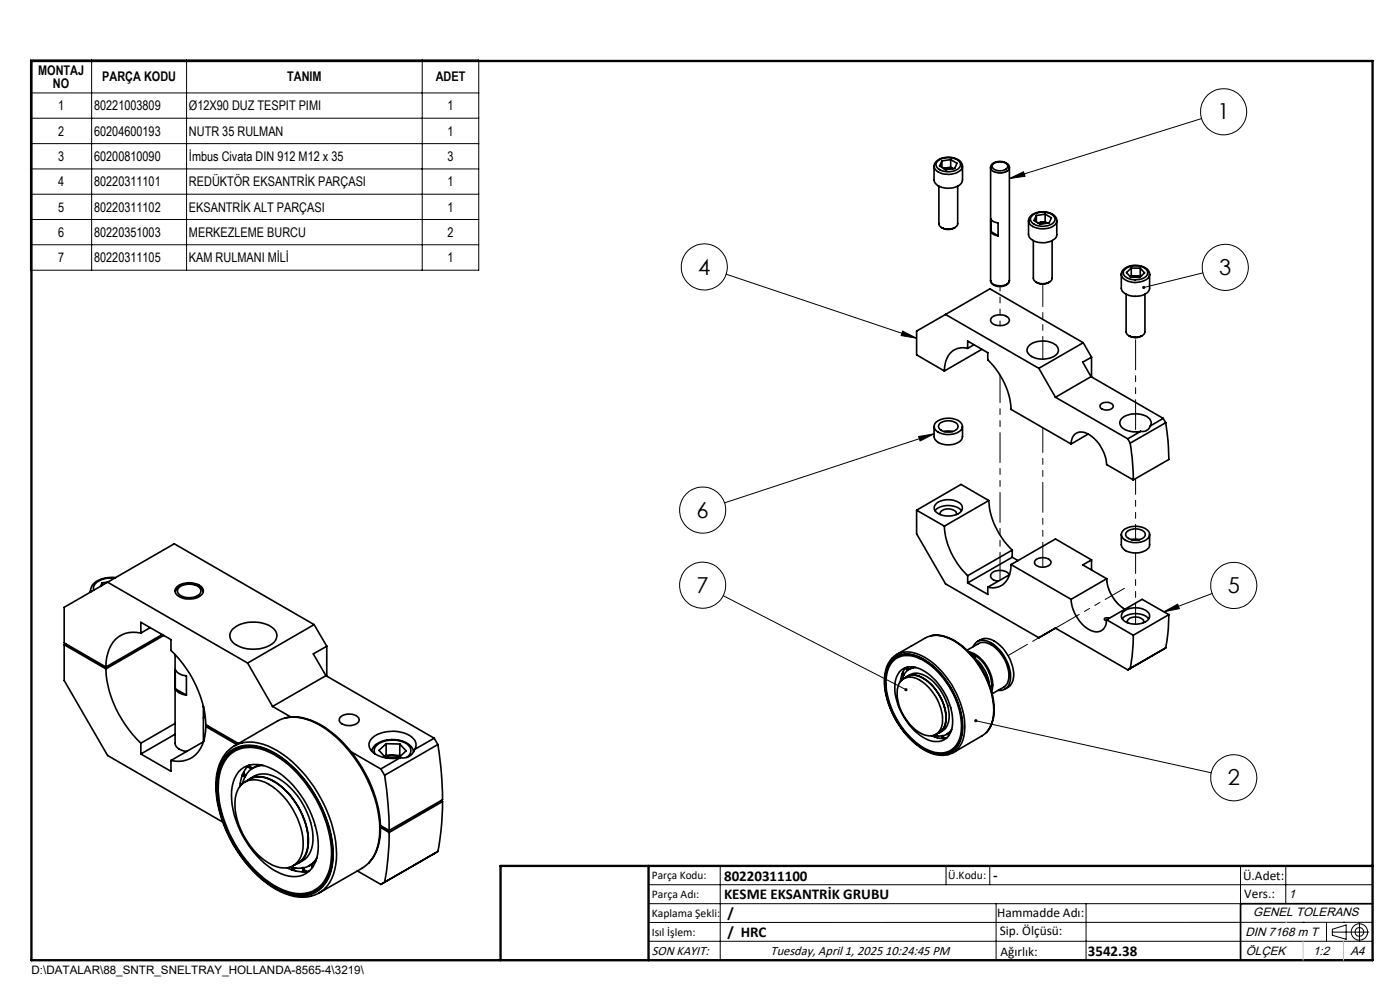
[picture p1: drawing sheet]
<svg xmlns="http://www.w3.org/2000/svg" width="297mm" height="210mm" viewBox="0 0 297 210" stroke-linecap="round" stroke-linejoin="round" font-family="sans-serif">
<g fill="none" stroke="#000" stroke-width=".35">
<path d="M198.8 34.3a3.5 3.5 0 0 1 4.9 .2 1.49 1.49 0 0 1-1.4 1.8 3.3 3.3 0 0 1-3.7-1v-.5zM199.2 39.5v7.9l.1 .5 .4 .4M199.8 34.1v1.4M200.7 35.6l-.5 .2M200.7 35.6l1.4 .2M200.7 35.6l-.5 .1M201.7 33.9l1.3 .7-.5 1.1-1.8 .3-1.4-.8 .5-1.1M201.7 33.9l-1.9 .2M201.7 35.5l.5 .3M201.7 33.9v1.6M201.7 35.5l-1 .1M203.2 39.5v7.9a1.67 1.67 0 0 1-2 1.2l-1.5-.3"/>
<path d="M204.2 35.2a2.17 2.17 0 0 0-2.3-1.8 3.5 3.5 0 0 0-3.6 1.3l-.1 .6M204.2 35.2a1.96 1.96 0 0 1-2 1.7 3.7 3.7 0 0 1-3.9-1.1l-.1-.5v2.9a2.24 2.24 0 0 0 2.1 1.7 3.6 3.6 0 0 0 3.8-1.3l.1-3.3M210.1 35.6a1.89 1.89 0 0 1 2.5-1.3 1.45 1.45 0 0 1 1.5 1.3M210.1 35.6a2.09 2.09 0 0 0 2.8 1l.3-.1a1.14 1.14 0 0 0 .9-.9M210.1 35.6v23.9M210.7 34.7a2.38 2.38 0 0 1 3 .3 1.13 1.13 0 0 1-1.4 1.2 1.48 1.48 0 0 1-1.8-1zM214.1 35.6v23.9a1.91 1.91 0 0 1-2.4 1.1l-1.1-.3-.5-.8M199.7 48.3a2.81 2.81 0 0 0 2.9 0M210.2 49.1v-2.7a1.73 1.73 0 0 0 1.5 .9v2.7M210.2 49.1a1.73 1.73 0 0 0 1.5 .9M210.2 49.1l1.5 .9M214.1 59.5a2.12 2.12 0 0 1-3.1 1.1l-.5-.4-.4-.7"/>
<path d="M218.2 46.8a2.14 2.14 0 0 0 2.1 1.7 3.4 3.4 0 0 0 3.9-1.3v-.4v3a1.97 1.97 0 0 1-1.9 1.6 3.7 3.7 0 0 1-4-1.1l-.1-.5zM218.2 46.8a2.44 2.44 0 0 1 2.9-1.9 2.78 2.78 0 0 1 3.1 1.7v.2M219.1 45.6a3.6 3.6 0 0 1 4.6 .5 1.49 1.49 0 0 1-1.4 1.8 3.3 3.3 0 0 1-3.6-1 .99 .99 0 0 1 .4-1.3zM219.2 51v8l.2 .4 .4 .4M219.8 59.8a2.61 2.61 0 0 0 2.8 0M219.9 45.7v1.4M220.8 47.2l-.5 .1M220.8 47.2l1.4 .1M220.8 47.2l-.6 .1M221.7 45.4l1.4 .8-.5 1.1-1.9 .3-1.3-.8 .5-1.1M221.7 45.4l-1.8 .3M221.7 47.1l.5 .2"/>
<path d="M221.7 45.4v1.7M221.7 47.1l-.9 .1M223.2 51v8a1.67 1.67 0 0 1-1.9 1.2l-.8-.1-.7-.3M237.9 58.1v3a2.56 2.56 0 0 0 2.9 1.8 2.68 2.68 0 0 0 3.1-1.8v-2.9M237.9 58.2a2.27 2.27 0 0 0 2.4 1.7 3.3 3.3 0 0 0 3.6-1.5v-.2M237.9 58.1a2.54 2.54 0 0 1 2.9-1.8 2.59 2.59 0 0 1 3.1 1.9M238.7 57.1a3.6 3.6 0 0 1 4.6 .3 1.33 1.33 0 0 1-1.2 1.8 3.2 3.2 0 0 1-3.8-1.1 .95 .95 0 0 1 .4-1zM240 56.9l-1 .9 .9 1h1.9l1-.9-.9-1M240 56.9h1.9M240 56.9v1.6M240 58.5l-.2 .2M240 58.5h.9"/>
<path d="M240.9 58.5l-1.1 .2M240.9 58.5l1 .2M240.9 58.5l1 .1M241.9 58.6l.1 .1M241.9 56.9v1.7M200.6 66.7l19.8 11.4M205.3 73.9v-1.6l4.2 2.5v1.5a16 16 0 0 1 5 10.5l12.7 7.4M205.3 73.9a3.8 3.8 0 0 0-4.8 3.4l-.2 1.4M206.6 73.1l-1.3 .8M208.3 74.1l-8 4.6M210.4 67.3a2.69 2.69 0 0 1 3.7 .4 1.43 1.43 0 0 1-1.7 1.4 1.77 1.77 0 0 1-2.3-1.3zM218.2 73.4a4.6 4.6 0 0 1 6.1 .1 1.39 1.39 0 0 1-.8 2.2 4.7 4.7 0 0 1-5.4-.8l-.2-.6z"/>
<path d="M220.4 78.1l3.5 6.2M229.8 72.7l-19.8-11.4-15.5 8.9v5.1l5.8 3.4M229.8 72.7l-9.4 5.4M229.8 72.7l1.8 3.1M231.5 79.9l-7.6 4.4M231.5 79.9l15.3 8.9M231.6 75.8v4.2M231.6 75.8l-1.9 1 1.8 3.1M238.9 62.4v8a1.66 1.66 0 0 0 1.9 1.1 1.76 1.76 0 0 0 2.1-1.1v-8M239.5 71.2a2.76 2.76 0 0 0 2.8 0M198.2 90.4v2.2a2.24 2.24 0 0 0 2.1 1.7 3.6 3.6 0 0 0 3.8-1.3l.1-2.6M198.6 89.6a4.3 4.3 0 0 1 5.3 .1 1.3 1.3 0 0 1-.8 2.1 4.4 4.4 0 0 1-4.6-.6l-.3-.8z"/>
<path d="M199.4 89.8a2.99 2.99 0 0 1 3.7 .2 1 1 0 0 1-.8 1.5 2.62 2.62 0 0 1-3.2-.8v-.3zM200.3 91.5h1.8M223.9 84.3l15.4 8.8M227.2 94.2a2.24 2.24 0 0 1 1.1-2.3 2.24 2.24 0 0 1 2.5 .1 8.2 8.2 0 0 1 4 6.6l5.6 3.2M230.9 92.1l-3.7 2.1M233.5 85.8a1.79 1.79 0 0 1 2.7 .3 1.67 1.67 0 0 1-2.7 .5l-.1-.4zM239.3 93.1l.4 .9M239.7 94l.5 3 .2 4.8M242 91.5l-2.7 1.6M244.1 90.3a1.8 1.8 0 0 1-2.1 1.2M244.1 90.3a1.56 1.56 0 0 0-1.1-2.1 4.7 4.7 0 0 0-5.2 .8 1.44 1.44 0 0 0 .8 2.1l1.9 .5 1.5-.1M246.8 88.8l-2.7 1.5"/>
<path d="M246.8 88.8l.5 .9M247.3 89.7l.5 3.9 .2 3.9-7.6 4.3M247.3 89.7l-7.6 4.3M194.5 108.2v5l6.1 10.7 19.8 11.4 3.5-2.1 15.4 8.9M194.5 108.2l5.8 3.4M198.4 108.3a4.1 4.1 0 0 1 5.6 0M198.5 107a4.2 4.2 0 0 1 5.5 .1 1.42 1.42 0 0 1-1.1 2 4.3 4.3 0 0 1-4.5-.7l-.2-.9zM199.5 109.1a1.34 1.34 0 0 1 1.6-1.2 1.5 1.5 0 0 1 1.8 1.2M200.3 111.6a16 16 0 0 0 5 10.5M209.8 106.2a16 16 0 0 0 4.9 10.5M209.8 106.2l-9.5 5.4M209.8 106.2l-5.9-3.4-9.4 5.4"/>
<path d="M214.5 119.8a4.6 4.6 0 0 1-2.7 4.7 3.9 3.9 0 0 1-2.3 .1M214.5 119.8l12.7 7.3M214.7 116.7l-9.4 5.4M214.7 118.2l-9.4 5.4M214.7 118.2l1.3 .7M214.7 116.7v1.5M219.8 118.7a2.38 2.38 0 0 1 3.2 .5 1.5 1.5 0 0 1-1.8 1.1 1.34 1.34 0 0 1-1.7-1.2zM231.6 118.8l-7.7-4.5-9.4 5.5M231.6 118.8l-1.9 1 5.1 3M231.6 118.8v2.1M237.9 113.4v2.2a2.24 2.24 0 0 0 2.1 1.6 3.6 3.6 0 0 0 3.8-1.3l.1-2.5M238.3 112.5a4.1 4.1 0 0 1 5.5 .4 1.5 1.5 0 0 1-1.4 2 4.3 4.3 0 0 1-4.2-.7l-.2-.3a1.06 1.06 0 0 1 .3-1.4z"/>
<path d="M239.1 112.7a2.82 2.82 0 0 1 3.8 .4 1.44 1.44 0 0 1-1.6 1.5 2.24 2.24 0 0 1-2.5-1.2zM240 114.5h1.8M13.6 136.8v7.5l9.2 16 24.4 14.1M13.6 136.8l8.9 5.1M14 136.6l-.4 .2M19.2 125.6v-.3v.3M21.7 123.6l-.4 .8M21.7 123.6v.6M22.8 123.5l-9.2 5.3v7.6l8.9 5.1M22.8 123.5l29.7 17.1M22.8 123.5l14.2-8.2 29.6 17.2M22.9 123.5l-1.2 .1"/>
<path d="M24.4 122.6a4.7 4.7 0 0 0-4.5 1.6v1M24.5 122.5a5.6 5.6 0 0 0-4.9 1.6l-.4 1.2M29.9 134.3v-2.3l6.4 3.7v2.3a23.9 23.9 0 0 1 7.4 15.7l6.9 4M29.9 134.3a5.6 5.6 0 0 0-7 4.2l-.3 .9-.1 2.1M31.9 133.1l-2 1.2M34.4 134.6l-11.9 6.9M34.7 134.8l-12.2 7.1M37.1 138.8v18.9a2.24 2.24 0 0 0 2.5 1.7M37.2 125.4a2.86 2.86 0 0 1 3.1-1.6 2.69 2.69 0 0 1 2.8 1.7M37.6 124.5a4.2 4.2 0 0 1 5.3 .2 1.31 1.31 0 0 1-.7 1.9 4 4 0 0 1-4.9-.8 1.08 1.08 0 0 1 .3-1.3zM38 124.6a3.5 3.5 0 0 1 4.5 .3 1.22 1.22 0 0 1-1 1.7 3.4 3.4 0 0 1-3.7-.8 .88 .88 0 0 1 .2-1.2zM49.2 133.6a7.2 7.2 0 0 1 8.8-.3 2.1 2.1 0 0 1-.9 3.6 7.2 7.2 0 0 1-7.8-.7 1.88 1.88 0 0 1-.1-2.6z"/>
<path d="M66.6 132.5l-14.1 8.1M66.6 132.5l2.7 4.6M69.3 137.1l-2.8 1.6 2.6 4.6M69.3 137.1v6.3M189.2 139.7a8.6 8.6 0 0 0-1.3 7.6 18.3 18.3 0 0 0 9.5 12.4l1.9 .5 1.8-.1M189.3 139.6a5.2 5.2 0 0 1 6.4-.4 18.2 18.2 0 0 1 8.9 15.7 5.2 5.2 0 0 1-3.4 5.2M189.7 139.6a5.5 5.5 0 0 1 5.9 .1 18.1 18.1 0 0 1 8.6 14.8 5.2 5.2 0 0 1-3.4 5.4 7.7 7.7 0 0 1-6.5-2.2 17.7 17.7 0 0 1-6.5-14.2l.5-2 .6-1.1zM190.2 138.8l6.1-3.5a5.6 5.6 0 0 1 5.5 .3 18.4 18.4 0 0 1 9 15.7 5.4 5.4 0 0 1-2.5 4.8l-6.1 3.6M197.5 134.9a8.7 8.7 0 0 1 7.5 2.9 18.2 18.2 0 0 1 5.9 13.8l-.3 1.4a4.7 4.7 0 0 1-1.3 2.3M205.1 137.9l2.5-1.4a3.5 3.5 0 0 1 4 1.4 7.3 7.3 0 0 1 2.1 6.9l-.8 1-2.4 1.4M205.3 122.1v1.5M205.3 123.6l4.2 2.5v-1.5"/>
<path d="M205.5 138.3a7.4 7.4 0 0 1 5.1 6.4v1.1l-.2 .9M205.8 138.6l1 .4M206.2 139h.6M206.4 137.2a2.3 2.3 0 0 1 3.4-1.1 8.8 8.8 0 0 1 4.5 8.2 2.32 2.32 0 0 1-2.5 2.1M206.6 139.4a8.8 8.8 0 0 1 3.3 5.7M206.8 139l.1 .4-.3 .1M206.8 139a7.4 7.4 0 0 1 3.4 7.2M207.4 136.1a3.4 3.4 0 0 1 4.5 .6 8.5 8.5 0 0 1 3 7.7l-.7 1.1-1 .7M214.1 121.9a2.54 2.54 0 0 0-3.9 0 1.34 1.34 0 0 0 1.6 1.4M214.2 121.9l-4.7 2.7M227.2 127.1a8.1 8.1 0 0 0 4.5 6.7 2.2 2.2 0 0 0 3.1-2.3M234.8 122.8a8.2 8.2 0 0 0 3.9 6.4"/>
<path d="M234.8 131.5l5.6 3.3M234.8 122.8l-7.6 4.3M235.2 131.2a.45 .45 0 0 0-.5-.2 .45 .45 0 0 0-.3 .5l.3 .1M238.1 131.3a4.1 4.1 0 0 1 5.6 0M238.2 129.9a4.2 4.2 0 0 1 5.5 .1 1.42 1.42 0 0 1-1.1 2.1 4.3 4.3 0 0 1-4.5-.8 1.08 1.08 0 0 1 .1-1.4zM239.2 132.1a1.34 1.34 0 0 1 1.6-1.2 1.43 1.43 0 0 1 1.8 1.1v.1M240.4 134.8a37.4 37.4 0 0 1-.7 7l-.4 .3M247.3 137.4l-8 4.7M247.3 137.4l-.5 .4M248 130.4a37.4 37.4 0 0 1-.7 7M248 130.4l-5.7-3.3-7.5 4.4M248 130.4l-7.6 4.4"/>
<path d="M22.5 141.9a23.5 23.5 0 0 0 7.4 15.7M29.9 157.6v2.3M29.9 159.9l6.4 3.7v-2.3M37.1 153.4l-7.2 4.2M37.1 155.7l-7.2 4.2M37.2 146.1v-4.1a2.77 2.77 0 0 0 2.3 1.4v4.1M37.2 146.1a2.77 2.77 0 0 0 2.3 1.4M37.2 146.1l2.3 1.4M43.1 149.8v7.5l-6.8 4M43.2 150h-.1M43.6 152l-.5 .3M43.7 154.1a7.5 7.5 0 0 1-3.4 6.8 5.8 5.8 0 0 1-4 .4"/>
<path d="M43.7 154.1l6.5 3.8M44 153.9l-.3 .2M48.2 159.4a11.4 11.4 0 0 0-2.3 9.1 28 28 0 0 0 12.6 20.1 10.2 10.2 0 0 0 7.5 1.5M48.3 159.4a7 7 0 0 1 7.5-1.5 22.8 22.8 0 0 1 11.5 10.2 24.6 24.6 0 0 1 3.9 15.3 7.3 7.3 0 0 1-5.1 6.7M48.9 159.3a7.5 7.5 0 0 1 7.9-.3 26 26 0 0 1 12.6 15.2 17.5 17.5 0 0 1 .4 11.7 6.4 6.4 0 0 1-8 3.9 18.9 18.9 0 0 1-9.8-7.1 27.3 27.3 0 0 1-6.1-16.4 9.1 9.1 0 0 1 3-7zM52.5 140.6l5.3 9.3M54.3 155.6l-4.6 2.6M54.3 155.6l4.5-2.6a7.8 7.8 0 0 1 7.2-.1 24.9 24.9 0 0 1 11.9 12.5 22.1 22.1 0 0 1 2.3 13.8 7.5 7.5 0 0 1-3.3 4.9l-9.2 5.3M57.8 149.9l3.9 2.2M60.6 152.3a11.4 11.4 0 0 1 9.3 2.7 28.2 28.2 0 0 1 10.8 20.2 10.5 10.5 0 0 1-2.4 7.8M69.1 143.3l-11.3 6.6M69.1 143.3l23 13.3"/>
<path d="M72.1 152.2a2.89 2.89 0 0 1 4 .1 1.12 1.12 0 0 1-1.1 1.5l-1.6 .1a1.71 1.71 0 0 1-1.4-1.1zM74.4 159.4l6.4 3.7M78.8 159.3a4 4 0 0 1 3.7-2.4 5.4 5.4 0 0 1 5 1.8l.2 .8M79.6 159.9a1.76 1.76 0 0 1 1.3-2.4 5.6 5.6 0 0 1 5.8 .7 1.54 1.54 0 0 1-.4 2.5M81.9 157.8l-1.5 1.4 1.3 1.4 2.9 .1 1.5-1.4-1.3-1.5M81.9 157.8h2.9M81.9 157.8v2.4M84.8 157.8v2.5M88 159a2.58 2.58 0 0 1-3.1 1.7M88 159a2.02 2.02 0 0 0-1-2.9 7.5 7.5 0 0 0-8 .4 1.97 1.97 0 0 0 .4 3.3 7.2 7.2 0 0 0 5.5 .9M92.1 156.6l-4.1 2.4M92.1 156.6l.8 1.3"/>
<path d="M92.9 157.9a72.9 72.9 0 0 1 1 11.7l-11.4 6.6M92.9 157.9l-11.3 6.6M189.3 140a4.7 4.7 0 0 1 5.6-.6 17.6 17.6 0 0 1 9.2 15.7 4.7 4.7 0 0 1-4.3 4.8 9.3 9.3 0 0 1-6.3-3 18 18 0 0 1-5.7-13.2 6.2 6.2 0 0 1 1.5-3.7zM189.5 140.2a4.8 4.8 0 0 1 5.7-.5 17.1 17.1 0 0 1 8.7 15.1 4.6 4.6 0 0 1-4.9 4.9 12.1 12.1 0 0 1-7.7-5.4 15.6 15.6 0 0 1-3.2-11.4l.4-1.3zM190.8 142.5a3.8 3.8 0 0 1 4.9-.3 13.1 13.1 0 0 1 6.3 12.1 3.5 3.5 0 0 1-5.2 2.6 13.2 13.2 0 0 1-6.9-11.8l.2-1.2zM191.1 144.1l.1 .2M191.1 144.4a3.3 3.3 0 0 1 4.6 .2 10.4 10.4 0 0 1 4.2 8.9 2.77 2.77 0 0 1-4.2 2.2 10.2 10.2 0 0 1-5.3-9.5l.2-1zM191.3 143l.4 .2M191.3 143l.5 .1M191.6 142.5l.2 .6M191.6 142.8l-.2 .1M191.7 144a3.5 3.5 0 0 1 4.7 .2 10.1 10.1 0 0 1 4.1 9.4 3.1 3.1 0 0 1-2 2.2"/>
<path d="M192 143.8a3.2 3.2 0 0 1 4 .1 10.5 10.5 0 0 1 4.7 9.2 2.86 2.86 0 0 1-1.9 2.5M192.1 141.8l.5 .4M192.2 141.7l.4 .4M192.3 141.6l-.8 1.1-.5 1.9M192.4 143.5a3.6 3.6 0 0 1 4.7 .4 10.5 10.5 0 0 1 4.2 8.8l-.3 1a2.79 2.79 0 0 1-1.7 1.7M192.5 141.6l.2 .5M193.7 141.5v.1M193.8 141.5v.1M193.9 141.5l-1 .5M194.3 141.6a2.97 2.97 0 0 0-2.9 2.6M197.7 156.1l1.4 .5 1.8-.1M198.4 156l-.1 .3"/>
<path d="M198.5 156.1l-.1 .3 .2-.2M198.6 156.1l.3 .4M199.8 156v.6M200 156l.4 .6M200 156.1v.5M200.3 156.6h-.1M201 155.6l.2 .5M201.2 155.6h.1M201.2 155.7l.1 .3M201.2 155.6l.2 .2M201.8 155.1l-1 .7M201.9 154.7a3 3 0 0 1-3.7 1.3"/>
<path d="M48.3 160a6.6 6.6 0 0 1 7-1.4 21.1 21.1 0 0 1 11.1 9.5 24.6 24.6 0 0 1 4.1 14.5 8 8 0 0 1-3.8 6.7 9.1 9.1 0 0 1-8.5-1.1 27.1 27.1 0 0 1-12.2-21.3 9.9 9.9 0 0 1 2.3-6.9zM48.6 160.2a7.3 7.3 0 0 1 8.5-.6 24.6 24.6 0 0 1 11.3 12.6 19.9 19.9 0 0 1 1.6 12.1 6.5 6.5 0 0 1-9 4.8 20.6 20.6 0 0 1-10.4-8.9 23.7 23.7 0 0 1-4.2-14.9 9 9 0 0 1 2.2-5.1zM50.6 163.8a5.2 5.2 0 0 1 6.5-1 18.8 18.8 0 0 1 9.4 11.2 11.8 11.8 0 0 1 0 9.7 4.8 4.8 0 0 1-6.1 1.9 16.6 16.6 0 0 1-8.8-8.2 17.1 17.1 0 0 1-2.3-10.7 6.6 6.6 0 0 1 1.3-2.9zM51 166.1l.2 .4M51.4 164.6l.6 .2M51.4 164.4l.6 .2M51.5 166.1a4.9 4.9 0 0 1 5.6 .3 15.9 15.9 0 0 1 7.2 13 4.5 4.5 0 0 1-3.5 4.7 8.1 8.1 0 0 1-6-2.7 15.7 15.7 0 0 1-4.9-12.1 5 5 0 0 1 1.6-3.2zM51.7 163.8l.4 .8M51.8 164.1l-.4 .2M52 165.9a5.4 5.4 0 0 1 6.9 .4 15.9 15.9 0 0 1 6.5 12.5 5 5 0 0 1-3.2 4.8M52.4 165.7a4.6 4.6 0 0 1 5.2-.3 15.8 15.8 0 0 1 7.8 13.4 4.6 4.6 0 0 1-2.8 4.6M52.5 162.6l.8 .6"/>
<path d="M52.6 162.5l.8 .6M52.7 162.3a6.5 6.5 0 0 0-1.8 4.5M53 165.2a5.1 5.1 0 0 1 6.3 .1 16 16 0 0 1 7.1 13 4.9 4.9 0 0 1-3.1 4.8M53.1 162.3l.3 .8M54.9 162.2l.1 .2M55 162.2l.1 .1M55.2 162.2l-1.5 .7M55.8 162.4a4.4 4.4 0 0 0-4.4 3.9M80.7 175.5l1.8 1.1M80.7 175.1l1.8 1.1M80.8 163.1l.8 1.4M81.6 164.5a78.5 78.5 0 0 1 .9 11.7"/>
<path d="M81.9 160.2l-.3 .3M81.9 160.2l2.9 .1M82.5 176.6a57.9 57.9 0 0 1-.9 10.5M84.8 160.5a3.8 3.8 0 0 0-3.1 .1M84.8 160.3l.1 .1M84.9 160.7l-4.1 2.4M93.5 169.9l.4 .1M93.9 170a53.9 53.9 0 0 1-1 10.6M93.9 170l-11.4 6.6M60.9 184.1l.4 .2a6.5 6.5 0 0 0 4.4 .4M61.9 184l-.1 .5M62.1 184l-.2 .5 .4-.2"/>
<path d="M62.3 184l.4 .7M64.2 184l-.1 .9M64.3 184l.6 .8M64.3 184.1v.8M64.9 184.8l-.3 .1M66 183.4l.2 .6M66.1 183.3v.1M66.1 183.5l.2 .4M66.1 183.4l.3 .4M67 182.6l-1.4 1M67.2 182a4.5 4.5 0 0 1-5.6 1.9M75.8 184.7l5 2.9"/>
<path d="M81.6 187.1l-.8 .5M92.9 180.6l-11.3 6.5M92.9 180.6l-12.1 7M291.2 191.7h-28v12"/>
</g>
<path d="M214.2 35.5a1.97 1.97 0 0 1-2.6 1.1l-1-.4-.4-.4v-.3" fill="none" stroke="#000" stroke-width=".21" stroke-dasharray="6.3 1.3 1.3 1.3 1.3 1.3"/>
<path d="M234.8 122.8a8.3 8.3 0 0 0 3.9 6.4" fill="none" stroke="#000" stroke-width=".21" stroke-dasharray="6.3 1.3 1.3 1.3 1.3 1.3" stroke-dashoffset="5.6"/>
<path d="M209.9 145.2a8.6 8.6 0 0 0-3.3-5.7" fill="none" stroke="#000" stroke-width=".21" stroke-dasharray="6.3 1.3 1.3 1.3 1.3 1.3" stroke-dashoffset="3.4"/>
<path d="M212.2 60.8v8.3" fill="none" stroke="#000" stroke-width=".21" stroke-dasharray="6.3 1.3 1.3 1.3 1.3 1.3" stroke-dashoffset="5.4"/>
<path d="M212.2 79.5v43.6" fill="none" stroke="#000" stroke-width=".21" stroke-dasharray="6.3 1.3 1.3 1.3 1.3 1.3" stroke-dashoffset=".5"/>
<path d="M221.2 60.2v16M213.9 139l24.6-14.2" fill="none" stroke="#000" stroke-width=".21" stroke-dasharray="6.3 1.3 1.3 1.3 1.3 1.3" stroke-dashoffset="1.6"/>
<path d="M221.2 90.7v29.6" fill="none" stroke="#000" stroke-width=".21" stroke-dasharray="6.3 1.3 1.3 1.3 1.3 1.3" stroke-dashoffset="1.1"/>
<path d="M240.9 71.6v20" fill="none" stroke="#000" stroke-width=".21" stroke-dasharray="6.3 1.3 1.3 1.3 1.3 1.3" stroke-dashoffset="-.5"/>
<path d="M240.9 101.5v13.1" fill="none" stroke="#000" stroke-width=".21" stroke-dasharray="6.3 1.3 1.3 1.3 1.3 1.3" stroke-dashoffset="3"/>
<path d="M240.9 117.3v15.1" fill="none" stroke="#000" stroke-width=".21" stroke-dasharray="6.3 1.3 1.3 1.3 1.3 1.3" stroke-dashoffset="2"/>
<g fill="none" stroke="#000" stroke-width=".21">
<path d="M6.5 12.7h95.1v44.6h-95.1zM6.5 19.7h95.1M19.4 12.7v44.6M39.6 12.7v44.6M89.6 12.7v44.6M6.5 25.1h95.1M6.5 30.5h95.1M6.5 35.8h95.1M214.1 37.9l3-1.5 .4 1zM254.9 25.1l-40.8 12.8M6.5 41.2h95.1M6.5 46.6h95.1"/>
<path d="M6.5 51.9h95.1M154.1 58.2l40.4 13.5M255.2 57.9l-12.6 3.1M191.5 70.2l3 1.5-3.3-.5zM194.9 92.6l3.3-.6-3 1.5zM198.2 92l-44.5 14.7M153.4 126.4l38.8 19.9M246.9 129.8l2.9-1.6 .4 .9zM257.1 125.9l-10.2 3.9M207 152.9l50 11M137.6 187.7h153.6M137.6 191.7h153.6"/>
<path d="M137.6 199.7h153.6M152.8 183.7v20M200.7 183.7v4M210 183.7v4M211.3 191.7v12M230.4 191.7v12M263.2 183.7v20M272.8 183.7v8M276.4 195.6h.1M281.4 195.6v4.1M282.6 197.7h7.8M282.6 197.1l3-.9v3l-3-.8z"/>
<path d="M285 195.6h.1M288.4 195.8v3.8M291.2 195.6l-153.6 .1"/>
<circle cx="259.6" cy="23.7" r="4.9"/>
<circle cx="149.4" cy="56.6" r="4.9"/>
<circle cx="259.9" cy="56.7" r="4.9"/>
<circle cx="149.1" cy="108.2" r="4.9"/>
<circle cx="149.1" cy="124.1" r="4.9"/>
<circle cx="261.7" cy="124.2" r="4.9"/>
<circle cx="261.7" cy="165" r="4.9"/>
<circle cx="288.4" cy="197.7" r="1.74"/>
<circle cx="288.4" cy="197.7" r=".93"/>
</g>
<path d="M106.2 203.7h185" fill="none" stroke="#000" stroke-width=".3"/>
<path d="M6.7 12.9h284.5v190.8h-284.5zM137.6 183.7v20M291.2 183.7h-185v20" fill="none" stroke="#000" stroke-width=".5"/>
<path d="M272.8 195.6h.1M276.4 199.7v4M285 199.7v4" fill="none" stroke="#c0c0c0" stroke-width=".21"/>
<path d="M214.1 37.9l3-1.5 .4 1zM242.4 60.7l-.1 .4 .3-.1-.3 .1a.34 .34 0 0 0 .5 .2 .34 .34 0 0 0 .1-.5 .34 .34 0 0 0-.5-.1zM194.9 92.6l3.3-.6-3 1.5zM246.9 129.8l2.9-1.6 .4 .9zM192 146l-.1 .1a.35 .35 0 0 0 .1 .5 .35 .35 0 0 0 .5-.1l-.3-.2 .3 .2a.34 .34 0 0 0-.1-.5 .34 .34 0 0 0-.4 0zM206.7 152.7l.3 .2-.3-.1a.33 .33 0 0 0 .4 .4 .33 .33 0 0 0 .2-.5 .33 .33 0 0 0-.5 0zM191.5 70.2l3 1.5-3.3-.5z" fill="#000"/>
<g font-size="4.7">
<text x="258.3" y="25.3">1</text>
<text x="148.1" y="58.2">4</text>
<text x="258.7" y="58.3">3</text>
<text x="147.8" y="109.8">6</text>
<text x="147.8" y="125.8">7</text>
<text x="260.5" y="125.8">5</text>
<text x="260.5" y="166.6">2</text>
</g>
<g font-size="3.2">
<text x="153.6" y="190.8">KESME EKSANTRİK GRUBU</text>
<text x="153.6" y="186.8">80220311100</text>
<text x="210.7" y="186.6">-</text>
<text x="154.3" y="194.8">/</text>
<text x="154.3" y="198.8">/ HRC</text>
<text x="230.8" y="202.8">3542.38</text>
</g>
<g font-size="2.8">
<text x="8.1" y="15.8">MONTAJ</text>
<text x="21.7" y="17.2">PARÇA KODU</text>
<text x="60.9" y="17.2">TANIM</text>
<text x="92.4" y="17.2">ADET</text>
<text x="11.2" y="18.7">NO</text>
<text x="12.3" y="23.4">1</text>
<text x="20" y="23.4">80221003809</text>
<text x="40.1" y="23.4">Ø12X90 DUZ TESPIT PIMI</text>
<text x="95" y="23.4">1</text>
<text x="12.3" y="28.8">2</text>
<text x="20" y="28.8">60204600193</text>
<text x="40.1" y="28.8">NUTR 35 RULMAN</text>
<text x="95" y="28.8">1</text>
<text x="12.3" y="34.2">3</text>
<text x="20" y="34.2">60200810090</text>
<text x="40.1" y="34.2">İmbus Civata DIN 912 M12 x 35</text>
<text x="95" y="34.2">3</text>
<text x="12.3" y="39.5">4</text>
<text x="20" y="39.5">80220311101</text>
<text x="40.1" y="39.5">REDÜKTÖR EKSANTRİK PARÇASI</text>
<text x="95" y="39.5">1</text>
<text x="12.3" y="44.9">5</text>
<text x="20" y="44.9">80220311102</text>
<text x="40.1" y="44.9">EKSANTRİK ALT PARÇASI</text>
<text x="95" y="44.9">1</text>
<text x="12.3" y="50.3">6</text>
<text x="20" y="50.3">80220351003</text>
<text x="40.1" y="50.3">MERKEZLEME BURCU</text>
<text x="95" y="50.3">2</text>
<text x="12.3" y="55.7">7</text>
<text x="20" y="55.7">80220311105</text>
<text x="40.1" y="55.7">KAM RULMANI MİLİ</text>
<text x="95" y="55.7">1</text>
<text x="263.7" y="186.7">Ü.Adet:</text>
<text x="263.9" y="190.5">Vers.:</text>
<text x="211.5" y="194.5">Hammadde Adı:</text>
<text x="138.3" y="202.6">SON KAYIT:</text>
<text x="163.5" y="202.6">Tuesday, April 1, 2025 10:24:45 PM</text>
<text x="212.1" y="198.4">Sip. Ölçüsü:</text>
<text x="212.2" y="202.7">Ağırlık:</text>
</g>
<g font-size="2.6">
<text x="273.4" y="190.4">1</text>
<text x="265.9" y="194.4">GENEL TOLERANS</text>
<text x="264.2" y="198.5">DIN 7168 m T</text>
<text x="264.3" y="202.6">ÖLÇEK</text>
<text x="278.5" y="202.6">1:2</text>
<text x="286.5" y="202.6">A4</text>
</g>
<g font-size="2.5">
<text x="138.3" y="186.4">Parça Kodu:</text>
<text x="138.3" y="190.5">Parça Adı:</text>
<text x="201.2" y="186.5">Ü.Kodu:</text>
<text x="138.3" y="194.5">Kaplama Şekli:</text>
<text x="138.3" y="198.6">Isıl İşlem:</text>
<text x="6.7" y="206.7">D:\DATALAR\88_SNTR_SNELTRAY_HOLLANDA-8565-4\3219\</text>
</g>
</svg>
